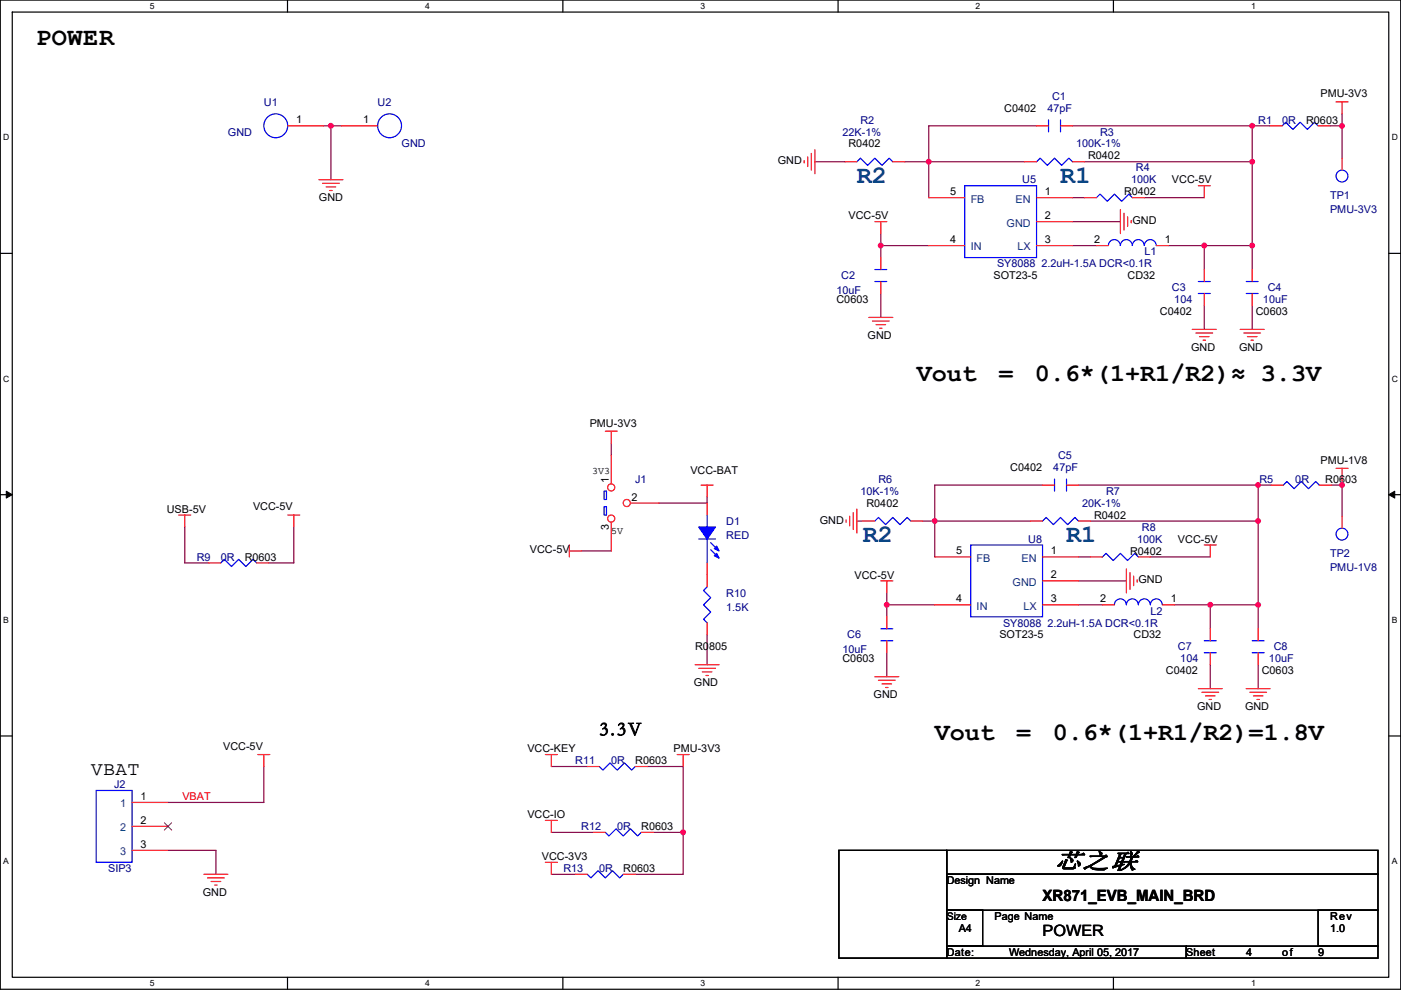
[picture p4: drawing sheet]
<svg xmlns="http://www.w3.org/2000/svg" width="297mm" height="210mm" viewBox="0 0 297 210" stroke-linecap="round" stroke-linejoin="round" font-family="sans-serif">
<path d="M.1 0h296.9v209.8h-296.9zM2.6 2.6h291.8v204.7h-291.8z" fill="none" stroke="#000" stroke-width=".25"/>
<g fill="#fff">
<path d="M31.8 .3h1v2h-1z"/>
<path d="M31.8 207.5h1v2.1h-1z"/>
</g>
<path d="M61 0v2.6M61 207.3v2.5" fill="none" stroke="#000" stroke-width=".25"/>
<g fill="#fff">
<path d="M90.1 .3h1v2h-1z"/>
<path d="M90.1 207.5h1v2.1h-1z"/>
</g>
<path d="M119.3 0v2.6M119.3 207.3v2.5" fill="none" stroke="#000" stroke-width=".25"/>
<g fill="#fff">
<path d="M148.5 .3h1v2h-1z"/>
<path d="M148.5 207.5h1v2.1h-1z"/>
</g>
<path d="M177.7 0v2.6M177.7 207.3v2.5" fill="none" stroke="#000" stroke-width=".25"/>
<g fill="#fff">
<path d="M206.9 .3h1v2h-1z"/>
<path d="M206.9 207.5h1v2.1h-1z"/>
</g>
<path d="M236.1 0v2.6M236.1 207.3v2.5" fill="none" stroke="#000" stroke-width=".25"/>
<g fill="#fff">
<path d="M265.2 .3h1v2h-1z"/>
<path d="M265.2 207.5h1v2.1h-1z"/>
<path d="M.7 28.2h1.3v2h-1.3z"/>
<path d="M295.1 28.2h1.3v2h-1.3z"/>
<path d="M.7 79.3h1.3v2.1h-1.3z"/>
<path d="M295.1 79.3h1.3v2.1h-1.3z"/>
</g>
<path d="M.1 53.7h2.5M294.4 53.7h2.6" fill="none" stroke="#000" stroke-width=".25"/>
<g fill="#fff">
<path d="M.7 130.5h1.2v2h-1.2z"/>
<path d="M295.1 130.5h1.2v2h-1.2z"/>
</g>
<path d="M.1 104.9h2.5M294.4 104.9h2.6" fill="none" stroke="#000" stroke-width=".25"/>
<path d="M1.3 104.2l1.3 .7-1.3 .7zM294.4 104.9l1.3-.7v1.4z" fill="#000" stroke="#000" stroke-width=".21"/>
<g fill="#fff">
<path d="M.7 181.7h1.2v2h-1.2z"/>
<path d="M295.1 181.7h1.2v2h-1.2z"/>
</g>
<path d="M.1 156.1h2.5M294.4 156.1h2.6M177.9 180.4h22.8v22.8h-22.8zM200.7 193.1h7.6v7.6h-7.6zM200.7 180.4h91.5v5h-91.5zM200.7 185.4h91.5v7.7h-91.5zM279.5 193.1h12.7v7.6h-12.7zM200.7 200.7h50.8v2.5h-50.8zM251.5 200.7h40.7v2.5h-40.7z" fill="none" stroke="#000" stroke-width=".25"/>
<g fill="none" stroke="#800040" stroke-width=".25">
<path d="M68.6 26.7h1.6M70.2 26.7v11.4M70.2 26.7h2.3M172.8 34.3h6.3M191.8 34.3h5.1M196.9 34.3h20.3M196.9 34.3v7.6M219.8 26.7h-22.9v7.6M227.4 26.7h38.1M229.9 34.3h35.6M265.5 26.7h3.8M265.5 26.7v25.4"/>
<path d="M282 26.7h2.5M284.5 24.2v2.5M284.5 26.7v6.8M186.7 49.6v2.5M186.7 52.1h10.2M186.8 52.1v2.5M227.4 47h10.1M227.4 41.9h2.5M227.4 52.1h5.1M242.6 41.9h12.7M247.7 52.1h7.6M255.3 52.1v5.1"/>
<path d="M255.3 52.1h10.2M265.5 52.1v5.1M186.7 62.3v5M255.3 64.8v5.1M265.5 64.8v5.1M129.6 94v2.5M39.2 111.8v7.6h5.1M62.3 111.8v7.6h-5.3M123.3 116.9h6.3M149.9 105.4v1.3h-10.1M181.7 110.5h1.2M195.6 110.5h2.6"/>
<path d="M198.2 110.5h20.3M198.2 110.5v7.6M221 102.9h-22.8v7.6M228.7 102.9h38.1M228.7 118.1h2.5M231.2 110.5h35.6M243.9 118.1h12.7M266.8 102.9h2.8M266.8 102.9v25.4M282.3 102.9h2.2M284.5 101.9v1M284.5 102.9v6.6"/>
<path d="M149.9 134.6v6.4M188 125.8v2.5M188 128.3v2.5M188 128.3h10.2M188 138.5v5M228.7 123.2h10.1M228.7 128.3h5M249 128.3h7.6M256.6 128.3v5.1M256.6 128.3h10.2M266.8 128.3v5.1M256.6 141v5.1"/>
<path d="M266.8 141v5.1M55.9 162.6v7.6h-20.3M116.9 162.6h7.6M116.9 176.6h8.9M137.2 162.6h7.6v14M138.5 176.6h6.3M144.8 176.6v8.8h-10.1M35.6 180.4h10.2v5M116.9 185.4h5.1"/>
</g>
<g fill="#f0f" stroke="#f0f" stroke-width=".25">
<circle cx="265.5" cy="52.1" r=".5"/>
<circle cx="255.3" cy="52.1" r=".5"/>
<circle cx="186.7" cy="52.1" r=".5"/>
<circle cx="265.5" cy="34.3" r=".5"/>
<circle cx="265.5" cy="26.7" r=".5"/>
<circle cx="196.9" cy="34.3" r=".5"/>
<circle cx="188" cy="128.3" r=".5"/>
<circle cx="266.7" cy="128.3" r=".5"/>
<circle cx="256.6" cy="128.3" r=".5"/>
<circle cx="266.7" cy="110.5" r=".5"/>
<circle cx="266.7" cy="102.9" r=".5"/>
<circle cx="198.2" cy="110.5" r=".5"/>
<circle cx="144.8" cy="176.5" r=".5"/>
<circle cx="70.2" cy="26.7" r=".5"/>
<circle cx="284.5" cy="26.7" r=".5"/>
<circle cx="284.5" cy="102.9" r=".5"/>
</g>
<g fill="none" stroke="#f00" stroke-width=".25">
<path d="M61 26.7h7.6M67.6 38.1h5.1M68.4 38.9h3.5M69.1 39.6h2.1M72.5 26.7h7.6M170.5 34.1v.5M171.3 33.3v2M172 32.5v3.6M172.8 31.8v5.1M179.1 34.3h2.6M189.3 34.3h2.5M217.2 34.3h2.6"/>
<path d="M219.8 26.7h2.5M224.8 26.7h2.6M227.4 34.3h2.5M254.1 39.4h2.5M255.3 39.4v2.5M283.3 21.6h2.5M284.5 21.6v2.6M284.5 33.5v2.6M69.9 40.4h.5M185.5 47h2.5M186.7 47v2.6M186.7 54.6v2.6"/>
<path d="M186.7 59.7v2.6M196.9 52.1h7.6M196.9 41.9h7.6M219.8 41.9h7.6M219.8 47h7.6M219.8 52.1h7.6M229.9 41.9h2.6M237.5 44.5v5.1M238.3 45.2v3.6M239.1 46v2M239.8 46.8v.5M240.1 41.9h2.5"/>
<path d="M184.2 67.3h5.1M185 68.1h3.5M185.7 68.9h2.1M186.5 69.6h.5M252.8 69.9h5.1M253.6 70.6h3.5M254.3 71.4h2M255.1 72.2h.5M263 69.9h5M263.7 70.6h3.6M264.5 71.4h2M265.2 72.2h.5"/>
<path d="M128.3 91.5h2.6M129.6 91.5v2.5M283.3 99.3h2.5M284.5 99.3v2.6M37.9 109.2h2.5M39.2 109.2v2.6M44.3 119.4h2.5M54.4 119.4h2.6M61 109.2h2.6M62.3 109.2v2.6M120.7 116.9h2.6M120.7 115.6v2.5"/>
<path d="M148.7 102.9h2.5M149.9 102.9v2.5M179.4 110.3v.5M180.1 109.5v2M180.9 108.7v3.6M181.7 108v5.1M182.9 110.5h2.6M193.1 110.5h2.5M218.5 110.5h2.5M228.7 110.5h2.5M231.2 118.1h2.5M241.4 118.1h2.5"/>
<path d="M255.3 115.6h2.6M256.6 115.6v2.5M284.5 109.5v2.5M149.9 132.1v2.5M149.9 121.9v2.6M186.8 123.2h2.5M188 123.2v2.6M188 130.8v2.6M188 135.9v2.6M233.7 128.3h2.6M238.8 120.7v5.1M239.6 121.4v3.6"/>
<path d="M240.3 122.2v2M241.1 123v.5M246.4 128.3h2.6M266.8 133.4v2.5M266.8 138.5v2.5M147.4 141h5.1M148.1 141.8h3.6M148.9 142.5h2M149.7 143.3h.5M185.5 143.5h5.1M186.2 144.3h3.6M187 145.1h2"/>
<path d="M187.8 145.8h.5M254.1 146.1h5M254.8 146.8h3.6M255.6 147.6h2M256.3 148.4h.6M264.2 146.1h5.1M265 146.8h3.5M265.7 147.6h2.1M266.5 148.4h.5M54.7 160h2.5M55.9 160v2.6M115.6 174h2.6"/>
<path d="M115.6 160h2.6M116.9 174v2.6M116.9 160v2.6M124.5 162.6h2.6M134.7 162.6h2.5M143.6 160h2.5M144.8 160v2.6M43.2 185.4h5.1M44 186.2h3.6M44.8 187h2M45.5 187.7h.5M115.6 182.9h2.6"/>
<path d="M116.9 182.9v2.5M122 185.4h2.5M132.1 185.4h2.6"/>
</g>
<g fill="none" stroke="#00f" stroke-width=".25">
<path d="M181.7 34.3l.7-.8 1.6 1.6 1.5-1.6 1.5 1.6 1.5-1.6 .8 .8M204.5 39.4h15.3v15.2h-15.3zM219.8 34.3l.7-.8 1.6 1.6 1.5-1.6 1.5 1.6 1.5-1.6 .8 .8M222.3 25.4v2.6M224.8 25.4v2.6M185.5 57.2h2.5M185.5 59.7h2.5M232.5 41.9l.7-.7 1.6 1.5 1.5-1.5 1.5 1.5 1.5-1.5 .8 .7M46.8 119.4l.8-.8 1.5 1.6 1.5-1.6 1.5 1.6 1.6-1.6 .7 .8M128.1 104.2h.5v1.7h-.5zM128.1 107.5h.5v1.7h-.5zM185.5 110.5l.7-.8 1.6 1.6 1.5-1.6 1.5 1.6 1.5-1.6 .8 .8"/>
<path d="M221 110.5l.8-.8 1.5 1.6 1.6-1.6 1.5 1.6 1.5-1.6 .8 .8M233.7 118.1l.8-.7 1.5 1.5 1.6-1.5 1.5 1.5 1.5-1.5 .8 .7M149.9 124.5l-.7 .7 1.5 1.6-1.5 1.5 1.5 1.5-1.5 1.5 .7 .8M186.7 133.4h2.6M186.7 135.9h2.6M236.3 128.3a1.26 1.26 0 0 1 1.2-1.3 1.26 1.26 0 0 1 1.3 1.3M238.8 128.3a1.26 1.26 0 0 1 1.3-1.3 1.26 1.26 0 0 1 1.2 1.3M241.4 128.3a1.27 1.27 0 0 1 1.2-1.3 1.27 1.27 0 0 1 1.3 1.3 1.26 1.26 0 0 1 1.3-1.3 1.26 1.26 0 0 1 1.2 1.3M265.5 135.9h2.5M265.5 138.5h2.5M127.1 162.6l.7 .7 1.5-1.5 1.6 1.5 1.5-1.5 1.5 1.5 .8-.7M124.5 185.4l.8 .8 1.5-1.5 1.5 1.5 1.6-1.5 1.5 1.5 .7-.8"/>
<circle cx="58.5" cy="26.7" r="2.53"/>
<circle cx="82.6" cy="26.7" r="2.53"/>
<circle cx="284.5" cy="37.3" r="1.26"/>
<circle cx="284.5" cy="113.3" r="1.26"/>
</g>
<circle cx="129.6" cy="103.4" r=".76" fill="#fff" stroke="#f00" stroke-width=".25"/>
<path d="M129.6 96.5v6.1" fill="none" stroke="#f00" stroke-width=".25"/>
<circle cx="129.6" cy="110" r=".76" fill="#fff" stroke="#f00" stroke-width=".25"/>
<path d="M129.6 110.8v6.1" fill="none" stroke="#f00" stroke-width=".25"/>
<circle cx="132.9" cy="106.7" r=".76" fill="#fff" stroke="#f00" stroke-width=".25"/>
<g fill="none" stroke="#f00" stroke-width=".25">
<path d="M269.3 26.7h2.5M279.5 26.7h2.5M232.5 52.1h2.5M245.2 52.1h2.5M255.3 57.2v2.5M265.5 57.2v2.5M255.3 62.3v2.5M265.5 62.3v2.5M133.7 106.7h6.1M149.9 106.7v2.5M149.9 119.4v2.5M198.2 118.1h7.6"/>
<path d="M221 118.1h7.7M221 102.9h2.6M226.1 102.9h2.6M269.6 102.9h2.5M279.7 102.9h2.6M198.2 128.3h7.6M221 123.2h7.7M221 128.3h7.7M256.6 133.4v2.5M256.6 138.5v2.5M28 170.2h7.6M28 175.3h7.6"/>
<path d="M125.8 176.6h2.5M136 176.6h2.5M28 180.4h7.6"/>
</g>
<g fill="none" stroke="#00f" stroke-width=".25">
<path d="M271.8 26.7l.8-.8 1.5 1.6 1.6-1.6 1.5 1.6 1.5-1.6 .8 .8M235 52.1a1.26 1.26 0 0 1 1.3-1.3 1.26 1.26 0 0 1 1.2 1.3M237.6 52.1a1.26 1.26 0 0 1 1.2-1.3 1.26 1.26 0 0 1 1.3 1.3M240.1 52.1a1.26 1.26 0 0 1 1.2-1.3 1.26 1.26 0 0 1 1.3 1.3M242.6 52.1a1.26 1.26 0 0 1 1.3-1.3 1.26 1.26 0 0 1 1.2 1.3M254.1 59.7h2.5M264.2 59.7h2.6M254.1 62.3h2.5M264.2 62.3h2.6M148.1 114.3h3.6M149.9 109.2v2.6M149.9 114.3v5.1"/>
<path d="M150.7 115.1l1.5 1.5M150.7 116.6l1.5 1.5M205.8 115.6h15.2v15.2h-15.2zM223.6 101.6v2.6M226.1 101.6v2.6M272.1 102.9l.8-.8 1.5 1.6 1.5-1.6 1.5 1.6 1.6-1.6 .7 .8M255.3 135.9h2.6M255.3 138.5h2.6M20.4 167.7h7.6v15.2h-7.6zM128.3 176.6l.8 .7 1.5-1.5 1.5 1.5 1.6-1.5 1.5 1.5 .8-.7"/>
</g>
<g fill="#00f" stroke="#00f" stroke-width=".25">
<path d="M148.1 111.8h3.6l-1.8 2.5z" fill-rule="evenodd"/>
<path d="M152 117.4l.5 1-1.1-.5z" fill-rule="evenodd"/>
<path d="M152 115.8l.5 1.1-1.1-.5z" fill-rule="evenodd"/>
</g>
<path d="M34.9 174.5l1.5 1.6M36.4 174.5l-1.6 1.6" fill="none" stroke="#804000" stroke-width=".21"/>
<g fill="#f0f" stroke="#f0f" stroke-width=".25">
<circle cx="265.5" cy="52.1" r=".5"/>
<circle cx="255.3" cy="52.1" r=".5"/>
<circle cx="186.7" cy="52.1" r=".5"/>
<circle cx="265.5" cy="34.3" r=".5"/>
<circle cx="265.5" cy="26.7" r=".5"/>
<circle cx="196.9" cy="34.3" r=".5"/>
<circle cx="188" cy="128.3" r=".5"/>
<circle cx="266.7" cy="128.3" r=".5"/>
<circle cx="256.6" cy="128.3" r=".5"/>
<circle cx="266.7" cy="110.5" r=".5"/>
<circle cx="266.7" cy="102.9" r=".5"/>
<circle cx="198.2" cy="110.5" r=".5"/>
<circle cx="144.8" cy="176.5" r=".5"/>
<circle cx="70.2" cy="26.7" r=".5"/>
<circle cx="284.5" cy="26.7" r=".5"/>
<circle cx="284.5" cy="102.9" r=".5"/>
</g>
<g font-size="5.3">
<text x="7.7" y="9.6">POWER</text>
<text x="194.4" y="80.7">Vout</text>
<text x="211.7" y="80.7">=</text>
<text x="219.4" y="80.7">0.6*(1+R1/R2)≈ 3.3V</text>
<text x="198.2" y="156.9">Vout</text>
<text x="215.5" y="156.9">=</text>
<text x="223.2" y="156.9">0.6*(1+R1/R2)=1.8V</text>
</g>
<g font-size="5.3" fill="#004080">
<text x="181.7" y="38.8">R2</text>
<text x="224.8" y="38.8">R1</text>
<text x="182.9" y="115">R2</text>
<text x="226.1" y="115">R1</text>
</g>
<text font-size="4.9" x="223.6" y="184.3">芯之联</text>
<g font-size="4.1">
<text x="127.1" y="155.9">3.3V</text>
<text x="19.4" y="164.3">VBAT</text>
</g>
<g font-size="3.3">
<text x="221" y="191.1">XR871_EVB_MAIN_BRD</text>
<text x="221" y="198.6">POWER</text>
</g>
<g font-size="2.3" fill="#000080">
<text x="55.9" y="22.4">U1</text>
<text x="80.1" y="22.4">U2</text>
<text x="222.1" y="23.7">47pF</text>
<text x="223.1" y="21.1">C1</text>
<text x="48.3" y="28.7">GND</text>
<text x="178.6" y="28.7">22K-1%</text>
<text x="182.4" y="26.2">R2</text>
<text x="233.2" y="28.7">R3</text>
<text x="266.8" y="26.2">R1</text>
<text x="271.8" y="26.2">0R</text>
<text x="85.2" y="31.3">GND</text>
<text x="228.2" y="31.3">100K-1%</text>
<text x="216.7" y="38.9">U5</text>
<text x="239.8" y="38.9">100K</text>
<text x="240.9" y="36.4">R4</text>
<text x="282" y="42.2">TP1</text>
<text x="282" y="45.3">PMU-3V3</text>
<text x="178.4" y="59.2">C2</text>
<text x="211.4" y="56.7">SY8088</text>
<text x="220.8" y="56.7">2.2uH-1.5A DCR&lt;0.1R</text>
<text x="242.6" y="54.1">L1</text>
<text x="177.4" y="62.3">10uF</text>
<text x="248.5" y="61.8">C3</text>
<text x="249" y="64.3">104</text>
<text x="267.8" y="64.3">10uF</text>
<text x="268.8" y="61.8">C4</text>
<text x="223.3" y="99.9">47pF</text>
<text x="224.3" y="97.3">C5</text>
<text x="134.7" y="102.4">J1</text>
<text x="182.4" y="104.9">10K-1%</text>
<text x="186.2" y="102.4">R6</text>
<text x="229.4" y="107.5">20K-1%</text>
<text x="234.5" y="104.9">R7</text>
<text x="267" y="102.4">R5</text>
<text x="274.6" y="102.4">0R</text>
<text x="154" y="111.3">D1</text>
<text x="242.1" y="112.6">R8</text>
<text x="41.7" y="118.9">R9</text>
<text x="46.8" y="118.9">0R</text>
<text x="154" y="114.3">RED</text>
<text x="218" y="115.1">U8</text>
<text x="241.1" y="115.1">100K</text>
<text x="282" y="118.2">TP2</text>
<text x="282" y="121.2">PMU-1V8</text>
<text x="154" y="126.5">R10</text>
<text x="154" y="129.6">1.5K</text>
<text x="243.9" y="130.3">L2</text>
<text x="179.6" y="135.4">C6</text>
<text x="212.7" y="132.9">SY8088</text>
<text x="222.1" y="132.9">2.2uH-1.5A DCR&lt;0.1R</text>
<text x="249.7" y="138">C7</text>
<text x="270.1" y="138">C8</text>
<text x="178.6" y="138.5">10uF</text>
<text x="250.3" y="140.5">104</text>
<text x="269" y="140.5">10uF</text>
<text x="24.2" y="167.2">J2</text>
<text x="122" y="162.1">R11</text>
<text x="129.6" y="162.1">0R</text>
<text x="123.3" y="176.1">R12</text>
<text x="130.9" y="176.1">0R</text>
<text x="22.9" y="185">SIP3</text>
<text x="119.4" y="185">R13</text>
<text x="127.1" y="185">0R</text>
</g>
<g font-size="2.3">
<text x="212.9" y="23.7">C0402</text>
<text x="280" y="20.6">PMU-3V3</text>
<text x="62.8" y="26.2">1</text>
<text x="77" y="26.2">1</text>
<text x="276.9" y="26.2">R0603</text>
<text x="164.9" y="34.8">GND</text>
<text x="179.9" y="31.3">R0402</text>
<text x="230.7" y="33.8">R0402</text>
<text x="201.5" y="41.4">5</text>
<text x="221.5" y="41.4">1</text>
<text x="238.3" y="41.4">R0402</text>
<text x="248.5" y="38.9">VCC-5V</text>
<text x="67.6" y="42.7">GND</text>
<text x="179.9" y="46.5">VCC-5V</text>
<text x="221.5" y="46.5">2</text>
<text x="240.1" y="47.5">GND</text>
<text x="201.5" y="51.6">4</text>
<text x="221.5" y="51.6">3</text>
<text x="232" y="51.6">2</text>
<text x="246.9" y="51.6">1</text>
<text x="210.6" y="59.2">SOT23-5</text>
<text x="239.1" y="59.2">CD32</text>
<text x="177.4" y="64.3">C0603</text>
<text x="184" y="71.9">GND</text>
<text x="245.9" y="66.8">C0402</text>
<text x="266.3" y="66.8">C0603</text>
<text x="252.5" y="74.5">GND</text>
<text x="262.7" y="74.5">GND</text>
<text x="125" y="90.5">PMU-3V3</text>
<text x="146.4" y="100.6">VCC-BAT</text>
<text x="214.2" y="99.9">C0402</text>
<text x="280" y="98.3">PMU-1V8</text>
<text x="129.1" y="102.4" transform="rotate(-90 129.1 102.4)">1</text>
<text x="133.9" y="106.2">2</text>
<text x="183.7" y="107.5">R0402</text>
<text x="281" y="102.4">R0603</text>
<text x="35.4" y="108.8">USB-5V</text>
<text x="53.7" y="108.2">VCC-5V</text>
<text x="129.1" y="112.3" transform="rotate(-90 129.1 112.3)">3</text>
<text x="173.8" y="111">GND</text>
<text x="232" y="110">R0402</text>
<text x="51.9" y="118.9">R0603</text>
<text x="112.3" y="117.4">VCC-5V</text>
<text x="202.8" y="117.6">5</text>
<text x="222.8" y="117.6">1</text>
<text x="239.6" y="117.6">R0402</text>
<text x="249.7" y="115.1">VCC-5V</text>
<text x="181.2" y="122.7">VCC-5V</text>
<text x="222.8" y="122.7">2</text>
<text x="241.4" y="123.7">GND</text>
<text x="202.8" y="127.8">4</text>
<text x="222.8" y="127.8">3</text>
<text x="233.2" y="127.8">2</text>
<text x="248.2" y="127.8">1</text>
<text x="147.4" y="138">R0805</text>
<text x="211.9" y="135.4">SOT23-5</text>
<text x="240.3" y="135.4">CD32</text>
<text x="178.6" y="140.5">C0603</text>
<text x="247.2" y="143">C0402</text>
<text x="267.5" y="143">C0603</text>
<text x="147.1" y="145.6">GND</text>
<text x="185.2" y="148.1">GND</text>
<text x="253.8" y="150.7">GND</text>
<text x="264" y="150.7">GND</text>
<text x="47.3" y="159">VCC-5V</text>
<text x="111.8" y="159.6">VCC-KEY</text>
<text x="142.8" y="159.6">PMU-3V3</text>
<text x="134.7" y="162.1">R0603</text>
<text x="29.8" y="169.7">1</text>
<text x="111.8" y="173.5">VCC-IO</text>
<text x="29.8" y="174.8">2</text>
<text x="29.8" y="179.8">3</text>
<text x="136" y="176.1">R0603</text>
<text x="114.9" y="182.4">VCC-3V3</text>
<text x="132.1" y="185">R0603</text>
<text x="43" y="190">GND</text>
<text x="200.7" y="187.5">Design Name</text>
<text x="203.3" y="197.7">A4</text>
<text x="210.9" y="195.1">Page Name</text>
<text x="282" y="195.1">Rev</text>
<text x="282" y="197.7">1.0</text>
<text x="200.7" y="202.7">Date:</text>
<text x="213.9" y="202.7">Wednesday, April 05, 2017</text>
<text x="251.5" y="202.7">Sheet</text>
<text x="264.2" y="202.7">4</text>
<text x="271.8" y="202.7">of</text>
<text x="279.5" y="202.7">9</text>
</g>
<g font-size="2.3" fill="#004080">
<text x="205.8" y="43">FB</text>
<text x="215.3" y="43">EN</text>
<text x="205.8" y="53.1">IN</text>
<text x="213.4" y="48">GND</text>
<text x="215.7" y="53.1">LX</text>
<text x="207.1" y="119.2">FB</text>
<text x="216.6" y="119.2">EN</text>
<text x="214.7" y="124.2">GND</text>
<text x="207.1" y="129.3">IN</text>
<text x="217" y="129.3">LX</text>
<text x="25.5" y="171.2">1</text>
<text x="25.5" y="176.3">2</text>
<text x="25.5" y="181.4">3</text>
</g>
<text font-size="2.3" fill="#f00" x="38.7" y="169.7">VBAT</text>
<text font-size="2.2" x="200.7" y="195.1">Size</text>
<g font-size="2.1">
<text x="125.5" y="100.5">3V3</text>
<text x="129.6" y="113.2">5V</text>
</g>
<g font-size="1.8">
<text x="31.8" y="1.9">5</text>
<text x="90.1" y="1.9">4</text>
<text x="148.5" y="1.9">3</text>
<text x="206.9" y="1.9">2</text>
<text x="265.2" y="1.9">1</text>
<text x=".7" y="29.8">D</text>
<text x="295.1" y="29.8">D</text>
<text x=".7" y="81">C</text>
<text x="295.1" y="81">C</text>
<text x=".7" y="132.1">B</text>
<text x="295.1" y="132.1">B</text>
<text x=".7" y="183.3">A</text>
<text x="295.1" y="183.3">A</text>
<text x="31.8" y="209.2">5</text>
<text x="90.1" y="209.2">4</text>
<text x="148.5" y="209.2">3</text>
<text x="206.9" y="209.2">2</text>
<text x="265.2" y="209.2">1</text>
</g>
</svg>
